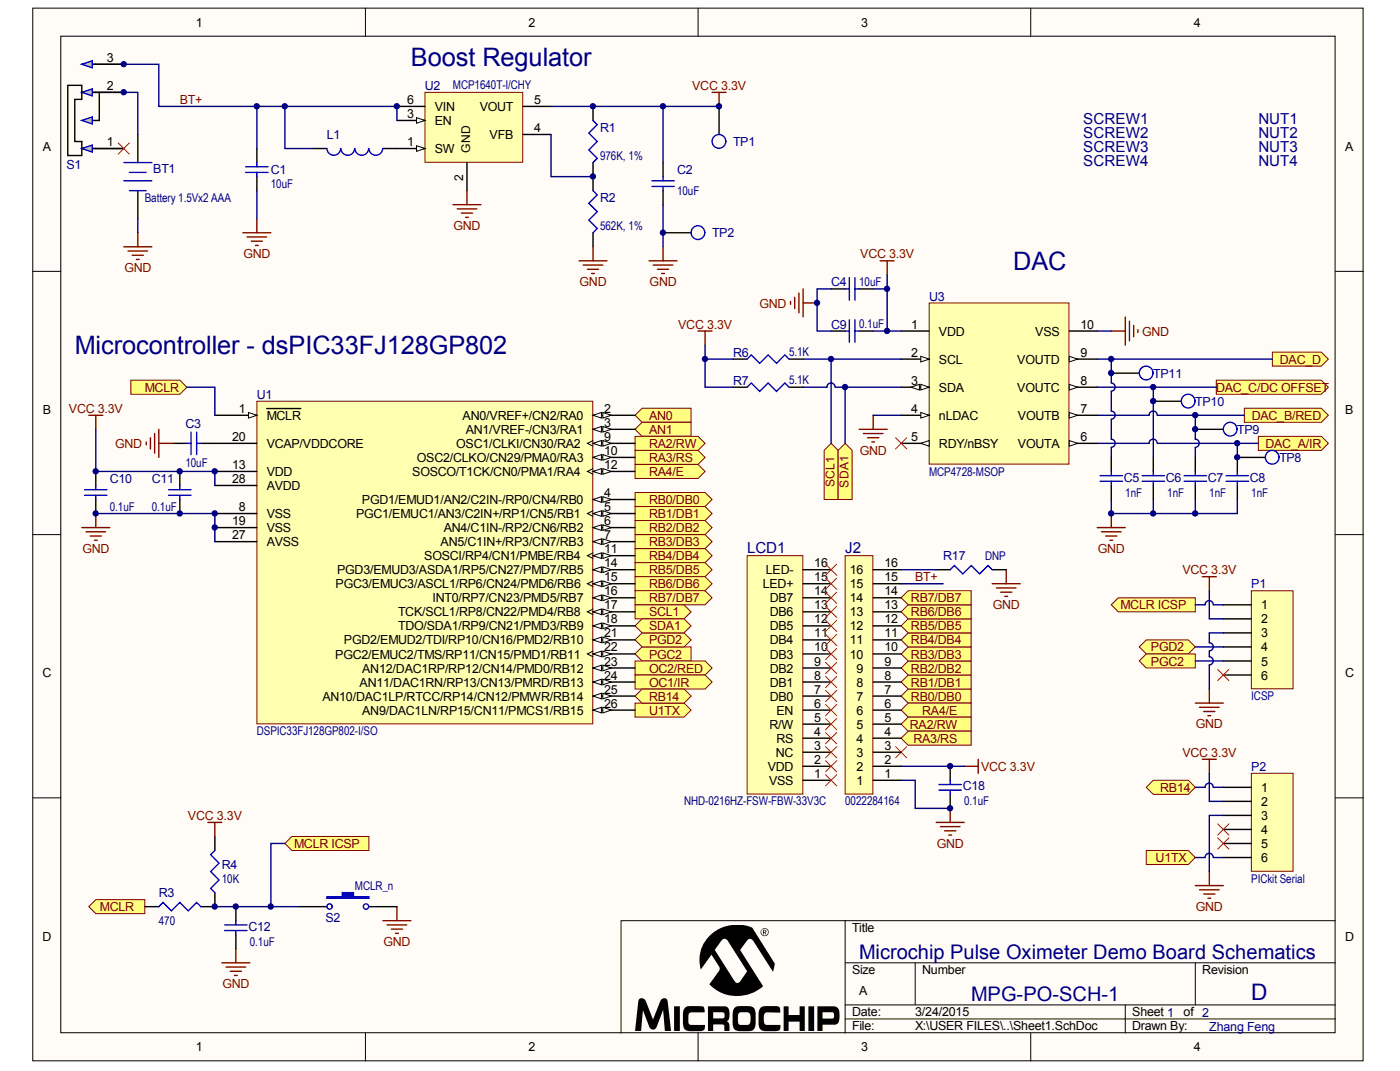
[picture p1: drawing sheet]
<svg xmlns="http://www.w3.org/2000/svg" width="271mm" height="207mm" viewBox="0 0 271 207" stroke-linecap="round" stroke-linejoin="round" font-family="sans-serif">
<g fill="#fffcf8" stroke="#000" stroke-width=".19">
<path d="M6.3 1.6h257.5v203.5h-257.5z"/>
<path d="M11.8 7h246.6v192.7h-246.6z"/>
</g>
<g fill="none" stroke="#000" stroke-width=".19">
<path d="M70.7 1.6v5.4M135.1 1.6v5.4M199.5 1.6v5.4M6.3 52.5h5.5M258.4 52.5h5.4M6.3 103.4h5.5M258.4 103.4h5.4M6.3 154.3h5.5M258.4 154.3h5.4M258.4 178h-94.8v21.7M70.7 199.7v5.5M135.1 199.7v5.5"/>
<path d="M163.6 186.2h94.8M163.6 194.3h94.8M163.6 197h94.8M177.1 186.2v8.1M199.5 199.7v5.5M217.8 194.3v5.4M231.3 186.2v8.1"/>
</g>
<path d="M82.2 17.9h19v13.5h-19z" fill="#ffffb0" stroke="#800000" stroke-width=".19"/>
<path d="M76.8 20.6h5.4M76.8 23.3h5.4M90.4 31.4v5.5M101.2 26h5.4M101.2 20.6h5.4" fill="none" stroke="#000" stroke-width=".27"/>
<path d="M80.6 22.7l1.6 .6-1.6 .5z" fill="#fffcf8" stroke="#000" stroke-width=".19"/>
<path d="M76.8 28.7h5.4" fill="none" stroke="#000" stroke-width=".27"/>
<path d="M80.6 28.2l1.6 .5-1.6 .6z" fill="#fffcf8" stroke="#000" stroke-width=".19"/>
<g fill="none" stroke="#800000" stroke-width=".27">
<path d="M137.8 17.9h2.7M139.2 17.9v2.7M87.7 39.6h5.4M90.4 36.9v2.7M24 47.7h5.4M24.8 48.5h3.8M25.6 49.3h2.2M26.4 50.2h.5M26.7 45v2.7M47 45h5.4M47.8 45.8h3.8M48.6 46.6h2.2"/>
<path d="M49.4 47.4h.6M49.7 42.3v2.7M88.5 40.4h3.8M89.3 41.2h2.2M90.1 42h.5M112.1 50.4h5.4M112.9 51.2h3.8M113.7 52.1h2.1M114.5 52.9h.5M114.8 47.7v2.7M125.6 50.4h5.4M126.4 51.2h3.8"/>
<path d="M127.2 52.1h2.2M128 52.9h.6M128.3 47.7v2.7"/>
</g>
<path d="M49.7 28.7v2.7M49.7 34.1v2.8M114.8 20.6v2.7M114.8 31.4v5.5M128.3 31.4v2.7M128.3 36.9v2.7M114.8 45v2.7" fill="none" stroke="#000" stroke-width=".27"/>
<path d="M47.5 33.3h4.4M47.5 32.2h4.4M49.7 31.4v.8M49.7 33.3v.8M114.8 23.3l.8 .8-1.6 1.6 1.6 1.7-1.6 1.6 1.6 1.6-.8 .8M114.8 36.9l.8 .8-1.6 1.6 1.6 1.6-1.6 1.7 1.6 1.6-.8 .8M126.1 36h4.4M126.1 35h4.4M128.3 34.1v.9M128.3 36v.9" fill="none" stroke="#00f" stroke-width=".27"/>
<g fill="#ffff80" stroke="#800000" stroke-width=".19">
<path d="M124.3 78.9h9.4v2.8h-9.4l-1.4-1.4z" fill-rule="evenodd"/>
<path d="M124.3 81.7h9.4v2.7h-9.4l-1.4-1.4z" fill-rule="evenodd"/>
<path d="M124.3 125.1h9.4v2.7h-9.4l-1.4-1.4z" fill-rule="evenodd"/>
<path d="M124.3 122.4h8.1l1.3 1.3-1.3 1.4h-8.1l-1.4-1.4z" fill-rule="evenodd"/>
<path d="M122.9 95.2h13.5l1.4 1.4-1.4 1.3h-13.5z" fill-rule="evenodd"/>
<path d="M122.9 127.8h13.5l1.4 1.4-1.4 1.3h-13.5z" fill-rule="evenodd"/>
<path d="M122.9 97.9h13.5l1.4 1.4-1.4 1.4h-13.5z" fill-rule="evenodd"/>
<path d="M122.9 100.7h13.5l1.4 1.3-1.4 1.4h-13.5z" fill-rule="evenodd"/>
<path d="M122.9 103.4h13.5l1.4 1.3-1.4 1.4h-13.5z" fill-rule="evenodd"/>
<path d="M122.9 106.1h13.5l1.4 1.3-1.4 1.4h-13.5z" fill-rule="evenodd"/>
<path d="M122.9 108.8h13.5l1.4 1.4-1.4 1.3h-13.5z" fill-rule="evenodd"/>
<path d="M122.9 111.5h13.5l1.4 1.4-1.4 1.3h-13.5z" fill-rule="evenodd"/>
<path d="M122.9 114.2h13.5l1.4 1.4-1.4 1.3h-13.5z" fill-rule="evenodd"/>
<path d="M122.9 116.9h9.5l1.3 1.4-1.3 1.4h-9.5z" fill-rule="evenodd"/>
<path d="M124.3 119.7h8.1l1.3 1.3-1.3 1.4h-8.1l-1.4-1.4z" fill-rule="evenodd"/>
<path d="M122.9 130.5h13.5l1.4 1.4-1.4 1.3h-13.5z" fill-rule="evenodd"/>
<path d="M122.9 84.4h12.2l1.3 1.3-1.3 1.4h-12.2z" fill-rule="evenodd"/>
<path d="M122.9 87.1h12.2l1.3 1.3-1.3 1.4h-12.2z" fill-rule="evenodd"/>
<path d="M122.9 89.8h12.2l1.3 1.4-1.3 1.3h-12.2z" fill-rule="evenodd"/>
</g>
<path d="M141.9 69.4h2.7M141.9 74.9h2.7M152.7 69.4h2.7M152.7 74.9h2.7M215.1 88.4v2.8M215.1 93.9v2.7M223.2 88.4v2.8M223.2 93.9v2.7M231.3 88.4v2.8M231.3 93.9v2.7M239.5 88.4v2.8M239.5 93.9v2.7" fill="none" stroke="#000" stroke-width=".27"/>
<g fill="none" stroke="#00f" stroke-width=".27">
<path d="M144.6 69.4l.8-.8 1.6 1.7 1.6-1.7 1.7 1.7 1.6-1.7 .8 .8M144.6 74.9l.8-.8 1.6 1.6 1.6-1.6 1.7 1.6 1.6-1.6 .8 .8M212.9 93.1h4.3M212.9 92h4.3M215.1 91.2v.8M215.1 93.1v.8M221 93.1h4.4M221 92h4.4M223.2 91.2v.8M223.2 93.1v.8M229.2 93.1h4.3M229.2 92h4.3"/>
<path d="M231.3 91.2v.8M231.3 93.1v.8M237.3 93.1h4.3M237.3 92h4.3M239.5 91.2v.8M239.5 93.1v.8"/>
</g>
<path d="M135.1 64h2.7M136.4 64v2.7M215.1 64h2.7M217.8 61.3v5.4M218.6 62.1v3.8M219.4 62.9v2.2M220.2 63.7v.6" fill="none" stroke="#800000" stroke-width=".27"/>
<g fill="#ffff80" stroke="#800000" stroke-width=".19">
<path d="M240.8 78.9h14.9l1.4 1.4-1.4 1.4h-14.9z" fill-rule="evenodd"/>
<path d="M243.5 84.4h12.2l1.4 1.3-1.4 1.4h-12.2z" fill-rule="evenodd"/>
<path d="M235.4 73.5h20.3l1.4 1.4-1.4 1.3h-20.3z" fill-rule="evenodd"/>
<path d="M246.2 68.1h9.5l1.4 1.3-1.4 1.4h-9.5z" fill-rule="evenodd"/>
<path d="M160.8 85.7l1.4 1.4v9.5h-2.7v-9.5z" fill-rule="evenodd"/>
<path d="M163.6 85.7l1.3 1.4v9.5h-2.7v-9.5z" fill-rule="evenodd"/>
<path d="M175.8 133.2h12.2v2.7h-12.2l-1.4-1.3z" fill-rule="evenodd"/>
<path d="M175.8 130.5h12.2v2.7h-12.2l-1.4-1.3z" fill-rule="evenodd"/>
<path d="M175.8 127.8h12.2v2.7h-12.2l-1.4-1.3z" fill-rule="evenodd"/>
<path d="M175.8 125.1h12.2v2.7h-12.2l-1.4-1.4z" fill-rule="evenodd"/>
<path d="M175.8 122.4h12.2v2.7h-12.2l-1.4-1.4z" fill-rule="evenodd"/>
<path d="M175.8 119.7h12.2v2.7h-12.2l-1.4-1.4z" fill-rule="evenodd"/>
<path d="M175.8 116.9h12.2v2.8h-12.2l-1.4-1.4z" fill-rule="evenodd"/>
<path d="M175.8 114.2h12.2v2.7h-12.2l-1.4-1.3z" fill-rule="evenodd"/>
<path d="M175.8 135.9h12.2v2.8h-12.2l-1.4-1.4z" fill-rule="evenodd"/>
<path d="M175.8 138.7h12.2v2.7h-12.2l-1.4-1.4z" fill-rule="evenodd"/>
<path d="M175.8 141.4h12.2v2.7h-12.2l-1.4-1.4z" fill-rule="evenodd"/>
</g>
<path d="M18.5 99.3v2.7M15.8 102h5.4M16.6 102.8h3.8M17.5 103.6h2.1M18.3 104.5h.5M186.6 148.2h2.7M189.3 146.8v2.7" fill="none" stroke="#800000" stroke-width=".27"/>
<path d="M25.3 73.5h9.5l1.4 1.4-1.4 1.3h-9.5z" fill-rule="evenodd" fill="#ffff80" stroke="#800000" stroke-width=".19"/>
<path d="M41.6 161.7v2.7M41.6 172.6v2.7" fill="none" stroke="#000" stroke-width=".27"/>
<path d="M41.6 164.4l-.8 .9 1.6 1.6-1.6 1.6 1.6 1.6-1.6 1.7 .8 .8" fill="none" stroke="#00f" stroke-width=".27"/>
<path d="M40.2 159h2.7M41.6 159v2.7M74.1 178h5.4M74.9 178.8h3.8M75.7 179.6h2.2M76.8 175.3v2.7M76.5 180.5h.6" fill="none" stroke="#800000" stroke-width=".27"/>
<path d="M18.5 173.9h9.5v2.8h-9.5l-1.3-1.4z" fill-rule="evenodd" fill="#ffff80" stroke="#800000" stroke-width=".19"/>
<path d="M160.8 55.9h2.8M166.3 55.9h2.7M160.8 64h2.8M166.3 64h2.7M28 175.3h2.7M38.9 175.3h2.7" fill="none" stroke="#000" stroke-width=".27"/>
<path d="M163.6 55.9h.8M164.4 53.7v4.3M165.5 53.7v4.3M165.5 55.9h.8M163.6 64h.8M164.4 61.8v4.4M165.5 61.8v4.4M165.5 64h.8M30.7 175.3l.8-.8 1.7 1.6 1.6-1.6 1.6 1.6 1.7-1.6 .8 .8" fill="none" stroke="#00f" stroke-width=".27"/>
<path d="M153 58.3v.6M153.8 57.5v2.2M154.6 56.7v3.8M155.4 55.9v5.4M155.4 58.6h2.7M170.3 50.4h2.7M171.7 50.4v2.7M17.2 80.3h2.7M18.5 80.3v2.7" fill="none" stroke="#800000" stroke-width=".27"/>
<path d="M163.6 178h-43.4v21.7" fill="none" stroke="#000" stroke-width=".19"/>
<path d="M216.4 115.6h14.9v2.7h-14.9l-1.3-1.4z" fill-rule="evenodd" fill="#ffff80" stroke="#800000" stroke-width=".19"/>
<g fill="none" stroke="#800000" stroke-width=".27">
<path d="M232.7 111.5h2.7M234 111.5v2.7M231.3 135.9h5.4M232.1 136.8h3.8M232.9 137.6h2.2M233.8 138.4h.5M234 133.2v2.7M232.7 146.8h2.7M234 146.8v2.7M231.3 171.2h5.4M232.1 172h3.8M232.9 172.9h2.2"/>
<path d="M233.8 173.7h.5M234 168.5v2.7M42.9 186.2h5.5M43.7 187h3.8M44.6 187.8h2.1M45.4 188.6h.5M45.6 183.4v2.8"/>
</g>
<path d="M18.5 91.2v2.7M18.5 96.6v2.7M34.8 91.2v2.7M34.8 96.6v2.7M45.6 175.3v2.7M57.8 175.3h5.5M71.4 175.3h5.4M45.6 180.7v2.7" fill="none" stroke="#000" stroke-width=".27"/>
<g fill="none" stroke="#00f" stroke-width=".27">
<path d="M16.4 95.8h4.3M16.4 94.7h4.3M18.5 93.9v.8M18.5 95.8v.8M32.6 95.8h4.4M32.6 94.7h4.4M34.8 93.9v.8M34.8 95.8v.8M43.5 179.9h4.3M43.5 178.8h4.3M45.6 178v.8M45.6 179.9v.8"/>
<circle cx="63.8" cy="175.3" r=".52"/>
<circle cx="70.8" cy="175.3" r=".52"/>
</g>
<path d="M63.3 173.4h2.9v-.8h2.2v.8h3v.3h-8.1z" fill-rule="evenodd" fill="#00f" stroke="#00f" stroke-width=".27"/>
<g fill="#ffff80" stroke="#800000" stroke-width=".19">
<path d="M221.8 123.7h8.2l1.3 1.4-1.3 1.3h-8.2l-1.3-1.3z" fill-rule="evenodd"/>
<path d="M221.8 164.4h8.2l1.3 1.4-1.3 1.4h-8.2z" fill-rule="evenodd"/>
<path d="M221.8 126.4h9.5v2.8h-9.5l-1.3-1.4z" fill-rule="evenodd"/>
</g>
<path d="M139.2 20.6v5.4" fill="none" stroke="#000" stroke-width=".27"/>
<circle cx="139.1" cy="27.3" r="1.33" fill="none" stroke="#00f" stroke-width=".27"/>
<path d="M122.9 135.9h9.5l1.3 1.4-1.3 1.4h-9.5z" fill-rule="evenodd" fill="#ffff80" stroke="#800000" stroke-width=".19"/>
<path d="M166.3 83h5.4M167.1 83.8h3.8M167.9 84.6h2.2M168.7 85.5h.5M169 80.3v2.7" fill="none" stroke="#800000" stroke-width=".27"/>
<path d="M26.7 26v5.4M26.7 36.9v5.4" fill="none" stroke="#000" stroke-width=".27"/>
<path d="M24 35h5.4M24 31.4h5.4M25 33.3h3.3M25 36.9h3.3" fill="none" stroke="#00f" stroke-width=".27"/>
<path d="M242.2 114.2h8v19h-8z" fill="#ffffb0" stroke="#800000" stroke-width=".19"/>
<path d="M236.7 116.9h5.5M236.7 119.7h5.5M236.7 122.4h5.5M236.7 125.1h5.5M236.7 127.8h5.5M236.7 130.5h5.5" fill="none" stroke="#000" stroke-width=".27"/>
<path d="M242.2 149.5h8v19h-8z" fill="#ffffb0" stroke="#800000" stroke-width=".19"/>
<path d="M60.6 28.7h2.7M74.1 28.7h2.7M236.7 152.2h5.5M236.7 154.9h5.5M236.7 157.7h5.5M236.7 160.4h5.5M236.7 163.1h5.5M236.7 165.8h5.5" fill="none" stroke="#000" stroke-width=".27"/>
<path d="M65.9 28.7a1.33 1.33 0 0 1-1.3 1.3 1.33 1.33 0 0 1-1.3-1.3M68.6 28.7a1.33 1.33 0 0 1-1.3 1.3 1.33 1.33 0 0 1-1.3-1.3M71.3 28.7a1.33 1.33 0 0 1-1.3 1.3 1.33 1.33 0 0 1-1.3-1.3M74.1 28.7a1.33 1.33 0 0 1-1.4 1.3 1.33 1.33 0 0 1-1.3-1.3" fill="none" stroke="#00f" stroke-width=".27"/>
<path d="M179.8 58.6h27.1v31.1h-27.1z" fill="#ffffb0" stroke="#800000" stroke-width=".19"/>
<path d="M174.4 64h5.4M174.4 69.4h5.4" fill="none" stroke="#000" stroke-width=".27"/>
<path d="M178.2 68.9l1.6 .5-1.6 .6z" fill="#fffcf8" stroke="#000" stroke-width=".19"/>
<path d="M174.4 74.9h5.4" fill="none" stroke="#000" stroke-width=".27"/>
<g fill="#fffcf8" stroke="#000" stroke-width=".19">
<path d="M178.2 74.3l1.6 .6-1.6 .5z"/>
<path d="M176.3 74.9l1.6-.6v1.1z"/>
</g>
<path d="M174.4 80.3h5.4" fill="none" stroke="#000" stroke-width=".27"/>
<path d="M178.2 79.8l1.6 .5-1.6 .5z" fill="#fffcf8" stroke="#000" stroke-width=".19"/>
<path d="M174.4 85.7h5.4" fill="none" stroke="#000" stroke-width=".27"/>
<path d="M178.2 85.7l1.6-.5v1.1z" fill="#fffcf8" stroke="#000" stroke-width=".19"/>
<path d="M206.9 85.7h5.4" fill="none" stroke="#000" stroke-width=".27"/>
<path d="M206.9 85.2l1.7 .5-1.7 .6z" fill="#fffcf8" stroke="#000" stroke-width=".19"/>
<path d="M206.9 80.3h5.4" fill="none" stroke="#000" stroke-width=".27"/>
<path d="M206.9 79.8l1.7 .5-1.7 .5z" fill="#fffcf8" stroke="#000" stroke-width=".19"/>
<path d="M206.9 74.9h5.4" fill="none" stroke="#000" stroke-width=".27"/>
<path d="M206.9 74.3l1.7 .6-1.7 .5z" fill="#fffcf8" stroke="#000" stroke-width=".19"/>
<path d="M206.9 69.4h5.4" fill="none" stroke="#000" stroke-width=".27"/>
<path d="M206.9 68.9l1.7 .5-1.7 .6z" fill="#fffcf8" stroke="#000" stroke-width=".19"/>
<path d="M15.8 17.9h8.2M15.8 12.4h8.2M19.2 17.9v5.4h-2.7M15.8 28.7h8.2M206.9 64h5.4" fill="none" stroke="#000" stroke-width=".27"/>
<g fill="#c0c0c0" stroke="#00f" stroke-width=".27">
<path d="M15.8 28.7l2.1-.7v1.4z"/>
<path d="M15.8 23.3l2.1-.7v1.4z"/>
<path d="M15.8 17.9l2.1-.7v1.3z"/>
<path d="M15.8 12.4l2.1-.6v1.3z"/>
</g>
<path d="M13.1 16.5h2.7v2.7h-1.3v8.2h1.3v2.7h-2.7zM128.3 45h5.4" fill="none" stroke="#000" stroke-width=".27"/>
<path d="M22.9 27.6l2.1 2.2M25 27.6l-2.1 2.2" fill="none" stroke="#f00" stroke-width=".19"/>
<circle cx="135.1" cy="45" r="1.33" fill="none" stroke="#00f" stroke-width=".27"/>
<path d="M49.7 77.6h65v62.4h-65z" fill="#ffffb0" stroke="#800000" stroke-width=".19"/>
<path d="M41.6 80.3h8.1" fill="none" stroke="#000" stroke-width=".27"/>
<path d="M48.1 79.8l1.6 .5-1.6 .5z" fill="#fffcf8" stroke="#000" stroke-width=".19"/>
<path d="M51.6 79h6.6M114.8 80.3h8.1" fill="none" stroke="#000" stroke-width=".27"/>
<g fill="#fffcf8" stroke="#000" stroke-width=".19">
<path d="M114.8 80.3l1.6-.5v1z"/>
<path d="M116.7 79.8l1.6 .5-1.6 .5z"/>
</g>
<path d="M114.8 83h8.1" fill="none" stroke="#000" stroke-width=".27"/>
<g fill="#fffcf8" stroke="#000" stroke-width=".19">
<path d="M114.8 83l1.6-.5v1.1z"/>
<path d="M116.7 82.5l1.6 .5-1.6 .6z"/>
</g>
<path d="M114.8 96.6h8.1" fill="none" stroke="#000" stroke-width=".27"/>
<g fill="#fffcf8" stroke="#000" stroke-width=".19">
<path d="M114.8 96.6l1.6-.6v1.1z"/>
<path d="M116.7 96l1.6 .6-1.6 .5z"/>
</g>
<path d="M114.8 99.3h8.1" fill="none" stroke="#000" stroke-width=".27"/>
<path d="M114.8 98.8l-1.1 .5 1.1 .5" fill="none" stroke="#000" stroke-width=".19"/>
<g fill="#fffcf8" stroke="#000" stroke-width=".19">
<path d="M114.8 99.3l1.6-.5v1z"/>
<path d="M116.7 98.8l1.6 .5-1.6 .5z"/>
</g>
<path d="M114.8 102h8.1" fill="none" stroke="#000" stroke-width=".27"/>
<g fill="#fffcf8" stroke="#000" stroke-width=".19">
<path d="M114.8 102l1.6-.5v1.1z"/>
<path d="M116.7 101.5l1.6 .5-1.6 .6z"/>
</g>
<path d="M114.8 104.7h8.1" fill="none" stroke="#000" stroke-width=".27"/>
<g fill="#fffcf8" stroke="#000" stroke-width=".19">
<path d="M114.8 104.7l1.6-.5v1.1z"/>
<path d="M116.7 104.2l1.6 .5-1.6 .6z"/>
</g>
<path d="M41.6 99.3h8.1M114.8 85.7h8.1" fill="none" stroke="#000" stroke-width=".27"/>
<path d="M114.8 85.2l-1.1 .5 1.1 .6" fill="none" stroke="#000" stroke-width=".19"/>
<g fill="#fffcf8" stroke="#000" stroke-width=".19">
<path d="M114.8 85.7l1.6-.5v1.1z"/>
<path d="M116.7 85.2l1.6 .5-1.6 .6z"/>
</g>
<path d="M114.8 88.4h8.1" fill="none" stroke="#000" stroke-width=".27"/>
<g fill="#fffcf8" stroke="#000" stroke-width=".19">
<path d="M114.8 88.4l1.6-.5v1.1z"/>
<path d="M116.7 87.9l1.6 .5-1.6 .6z"/>
</g>
<path d="M114.8 107.4h8.1" fill="none" stroke="#000" stroke-width=".27"/>
<path d="M114.8 106.9l-1.1 .5 1.1 .6" fill="none" stroke="#000" stroke-width=".19"/>
<g fill="#fffcf8" stroke="#000" stroke-width=".19">
<path d="M114.8 107.4l1.6-.5v1.1z"/>
<path d="M116.7 106.9l1.6 .5-1.6 .6z"/>
</g>
<path d="M114.8 91.2h8.1" fill="none" stroke="#000" stroke-width=".27"/>
<path d="M114.8 90.6l-1.1 .6 1.1 .5" fill="none" stroke="#000" stroke-width=".19"/>
<g fill="#fffcf8" stroke="#000" stroke-width=".19">
<path d="M114.8 91.2l1.6-.6v1.1z"/>
<path d="M116.7 90.6l1.6 .6-1.6 .5z"/>
</g>
<path d="M41.6 91.2h8.1M114.8 110.2h8.1" fill="none" stroke="#000" stroke-width=".27"/>
<g fill="#fffcf8" stroke="#000" stroke-width=".19">
<path d="M114.8 110.2l1.6-.6v1.1z"/>
<path d="M116.7 109.6l1.6 .6-1.6 .5z"/>
</g>
<path d="M114.8 112.9h8.1" fill="none" stroke="#000" stroke-width=".27"/>
<path d="M114.8 112.3l-1.1 .6 1.1 .5" fill="none" stroke="#000" stroke-width=".19"/>
<g fill="#fffcf8" stroke="#000" stroke-width=".19">
<path d="M114.8 112.9l1.6-.6v1.1z"/>
<path d="M116.7 112.3l1.6 .6-1.6 .5z"/>
</g>
<path d="M114.8 115.6h8.1" fill="none" stroke="#000" stroke-width=".27"/>
<g fill="#fffcf8" stroke="#000" stroke-width=".19">
<path d="M114.8 115.6l1.6-.6v1.1z"/>
<path d="M116.7 115l1.6 .6-1.6 .5z"/>
</g>
<path d="M114.8 118.3h8.1" fill="none" stroke="#000" stroke-width=".27"/>
<path d="M114.8 117.8l-1.1 .5 1.1 .5" fill="none" stroke="#000" stroke-width=".19"/>
<g fill="#fffcf8" stroke="#000" stroke-width=".19">
<path d="M114.8 118.3l1.6-.5v1z"/>
<path d="M116.7 117.8l1.6 .5-1.6 .5z"/>
</g>
<path d="M114.8 121h8.1" fill="none" stroke="#000" stroke-width=".27"/>
<g fill="#fffcf8" stroke="#000" stroke-width=".19">
<path d="M114.8 121l1.6-.5v1.1z"/>
<path d="M116.7 120.5l1.6 .5-1.6 .6z"/>
</g>
<path d="M41.6 85.7h8.1M41.6 102h8.1M114.8 123.7h8.1" fill="none" stroke="#000" stroke-width=".27"/>
<g fill="#fffcf8" stroke="#000" stroke-width=".19">
<path d="M114.8 123.7l1.6-.5v1.1z"/>
<path d="M116.7 123.2l1.6 .5-1.6 .6z"/>
</g>
<path d="M114.8 126.4h8.1" fill="none" stroke="#000" stroke-width=".27"/>
<path d="M114.8 125.9l-1.1 .5 1.1 .6" fill="none" stroke="#000" stroke-width=".19"/>
<g fill="#fffcf8" stroke="#000" stroke-width=".19">
<path d="M114.8 126.4l1.6-.5v1.1z"/>
<path d="M116.7 125.9l1.6 .5-1.6 .6z"/>
</g>
<path d="M114.8 129.2h8.1" fill="none" stroke="#000" stroke-width=".27"/>
<g fill="#fffcf8" stroke="#000" stroke-width=".19">
<path d="M114.8 129.2l1.6-.6v1.1z"/>
<path d="M116.7 128.6l1.6 .6-1.6 .5z"/>
</g>
<path d="M114.8 131.9h8.1" fill="none" stroke="#000" stroke-width=".27"/>
<g fill="#fffcf8" stroke="#000" stroke-width=".19">
<path d="M114.8 131.9l1.6-.6v1.1z"/>
<path d="M116.7 131.3l1.6 .6-1.6 .5z"/>
</g>
<path d="M114.8 134.6h8.1" fill="none" stroke="#000" stroke-width=".27"/>
<g fill="#fffcf8" stroke="#000" stroke-width=".19">
<path d="M114.8 134.6l1.6-.6v1.1z"/>
<path d="M116.7 134l1.6 .6-1.6 .5z"/>
</g>
<path d="M114.8 137.3h8.1" fill="none" stroke="#000" stroke-width=".27"/>
<g fill="#fffcf8" stroke="#000" stroke-width=".19">
<path d="M114.8 137.3l1.6-.5v1z"/>
<path d="M116.7 136.8l1.6 .5-1.6 .5z"/>
</g>
<path d="M215.1 72.2h5.4M223.2 77.6h5.4M33.4 85.7h2.8M38.9 85.7h2.7M41.6 93.9h8.1M231.3 83h5.4M239.5 88.4h5.4M41.6 104.7h8.1" fill="none" stroke="#000" stroke-width=".27"/>
<g fill="none" stroke="#00f" stroke-width=".27">
<path d="M36.2 85.7h.8M37 83.6v4.3M38.1 83.6v4.3M38.1 85.7h.8"/>
<circle cx="221.8" cy="72.1" r="1.33"/>
<circle cx="229.9" cy="77.6" r="1.33"/>
<circle cx="238.1" cy="83" r="1.33"/>
<circle cx="246.2" cy="88.4" r="1.33"/>
</g>
<g fill="#ffff80" stroke="#800000" stroke-width=".19">
<path d="M56.5 161.7h14.9v2.7h-14.9l-1.4-1.3z" fill-rule="evenodd"/>
<path d="M124.3 133.2h8.1l1.3 1.4-1.3 1.3h-8.1l-1.4-1.3z" fill-rule="evenodd"/>
<path d="M223.2 150.9h6.8l1.3 1.3-1.3 1.4h-6.8l-1.4-1.4z" fill-rule="evenodd"/>
</g>
<path d="M173.3 84.6l2.2 2.2M175.5 84.6l-2.2 2.2M235.7 129.4l2.1 2.2M237.8 129.4l-2.1 2.2M235.7 159.3l2.1 2.2M237.8 159.3l-2.1 2.2M235.7 162l2.1 2.2M237.8 162l-2.1 2.2" fill="none" stroke="#f00" stroke-width=".19"/>
<path d="M144.6 107.4h10.8v46.1h-10.8z" fill="#ffffb0" stroke="#800000" stroke-width=".19"/>
<g fill="none" stroke="#000" stroke-width=".27">
<path d="M155.4 118.3h5.4M155.4 115.6h5.4M155.4 112.9h5.4M155.4 110.2h5.4M181.2 110.2h2.7M192 110.2h2.7M155.4 137.3h5.4M155.4 134.6h5.4M155.4 131.9h5.4M155.4 129.2h5.4M155.4 126.4h5.4M155.4 123.7h5.4"/>
<path d="M155.4 121h5.4M155.4 150.9h5.4M155.4 148.2h5.4M155.4 145.4h5.4M155.4 142.7h5.4M155.4 140h5.4M183.9 148.2v2.7M183.9 153.6v2.7"/>
</g>
<path d="M173.3 144.4l2.2 2.1M175.5 144.4l-2.2 2.1" fill="none" stroke="#f00" stroke-width=".19"/>
<g fill="none" stroke="#800000" stroke-width=".27">
<path d="M28.3 85.5v.5M29.1 84.6v2.2M29.9 83.8v3.8M30.7 83v5.4M30.7 85.7h2.7M215.1 99.3v2.7M192 112.9h5.4M192.8 113.7h3.8M193.6 114.5h2.2M194.5 115.3h.5M194.7 110.2v2.7M212.3 102h5.5"/>
<path d="M213.2 102.8h3.8M214 103.6h2.1M214.8 104.5h.5M181.2 159h5.4M182 159.8h3.8M183.9 156.3v2.7M182.8 160.6h2.2M183.6 161.5h.6"/>
</g>
<path d="M183.9 110.2l.8-.9 1.6 1.7 1.7-1.7 1.6 1.7 1.6-1.7 .8 .9M181.7 152.8h4.4M181.7 151.7h4.4M183.9 150.9v.8M183.9 152.8v.8" fill="none" stroke="#00f" stroke-width=".27"/>
<path d="M163.6 107.4h5.3v46.1h-5.3z" fill="#ffffb0" stroke="#800000" stroke-width=".19"/>
<g fill="none" stroke="#000" stroke-width=".27">
<path d="M169 118.3h5.4M169 115.6h5.4M169 112.9h5.4M169 110.2h5.4M169 137.3h5.4M169 134.6h5.4M169 131.9h5.4M169 129.2h5.4M169 126.4h5.4M169 123.7h5.4M169 121h5.4M169 150.9h5.4"/>
<path d="M169 148.2h5.4M169 145.4h5.4M169 142.7h5.4M169 140h5.4"/>
</g>
<g fill="none" stroke="#f00" stroke-width=".19">
<path d="M159.8 109.1l2.1 2.1M159.8 111.8l2.1 2.2M159.8 114.5l2.1 2.2M159.8 117.2l2.1 2.2M159.8 119.9l2.1 2.2M161.9 109.1l-2.1 2.1M161.9 111.8l-2.1 2.2M161.9 114.5l-2.1 2.2M161.9 117.2l-2.1 2.2M161.9 119.9l-2.1 2.2M159.8 122.6l2.1 2.2M159.8 125.4l2.1 2.1"/>
<path d="M159.8 128.1l2.1 2.1M159.8 130.8l2.1 2.2M159.8 133.5l2.1 2.2M159.8 136.2l2.1 2.2M159.8 138.9l2.1 2.2M161.9 122.6l-2.1 2.2M161.9 125.4l-2.1 2.1M161.9 128.1l-2.1 2.1M161.9 130.8l-2.1 2.2M161.9 133.5l-2.1 2.2M161.9 136.2l-2.1 2.2M161.9 138.9l-2.1 2.2"/>
<path d="M159.8 141.6l2.1 2.2M159.8 144.4l2.1 2.1M159.8 147.1l2.1 2.1M159.8 149.8l2.1 2.2M161.9 141.6l-2.1 2.2M161.9 144.4l-2.1 2.1M161.9 147.1l-2.1 2.1M161.9 149.8l-2.1 2.2"/>
</g>
<g fill="none" stroke="#000080" stroke-width=".27">
<path d="M24 17.9h2.7v8.1M24 12.4h6.7v8.2h46.1v2.7M49.7 20.6v8.1M49.7 36.9v5.4M55.1 20.6v8.1h5.5M106.6 26v8.1h8.2M106.6 20.6h32.6M128.3 20.6v10.8M128.3 39.6v8.1M26.7 42.3v2.7M160.8 55.9h-2.7v8.1h2.7M169 55.9h2.7"/>
<path d="M171.7 53.1v10.9M36.2 74.9h5.4v5.4M136.4 66.7v8.2h5.5M136.4 69.4h5.5M155.4 69.4h19M160.8 69.4v16.3M161.6 74.9a.79 .79 0 0 0-.8-.8 .79 .79 0 0 0-.8 .8h-4.6M161.7 74.9h12.7M163.6 74.9v10.8M169 64h5.4M212.3 69.4h33.9M212.3 64h2.8"/>
<path d="M212.3 74.9h23.1M215.1 75.7v3.8a.79 .79 0 0 1 .7 .8 .79 .79 0 0 1-.7 .8M215.1 69.4v4.7a.79 .79 0 0 1 .7 .7 .79 .79 0 0 1-.7 .8M223.2 74.9v13.5M18.5 99.3h23.1v5.4M18.5 83v8.2h23.1v2.7M169 80.3h5.4M215.1 96.6v2.7h24.4v-2.7M215.1 81.1v3.8a.79 .79 0 0 1 .7 .8 .79 .79 0 0 1-.7 .8M215.1 86.5v1.9M223.2 96.6v2.7M223.9 85.7a.79 .79 0 0 0-.7-.8 .79 .79 0 0 0-.8 .8h-10.1"/>
<path d="M223.9 80.3a.79 .79 0 0 0-.7-.8 .79 .79 0 0 0-.8 .8h-10.1M224 80.3h16.8M224 85.7h19.5M231.3 80.3v4.6a.79 .79 0 0 1 .8 .8 .79 .79 0 0 1-.8 .8M231.3 86.5v1.9M231.3 96.6v2.7M239.5 85.7v2.7M174.4 112.9h8.1M174.4 110.2h6.8M234 114.2v5.5h2.7M234.8 116.9a.79 .79 0 0 0-.8-.8 .79 .79 0 0 0-.8 .8h-1.9M234.8 116.9h1.9"/>
<path d="M231.3 125.1h5.4M231.3 127.8h5.4M234 125.9v1.1a.79 .79 0 0 1 .8 .8 .79 .79 0 0 1-.8 .8M234 128.6v4.6M236.7 122.4h-2.7v1.9a.79 .79 0 0 1 .8 .8 .79 .79 0 0 1-.8 .7M174.4 150.9h2.7v5.4h6.8M174.4 148.2h12.2M234 149.5v5.4h2.7M234.8 152.2a.79 .79 0 0 0-.8-.8 .79 .79 0 0 0-.8 .8h-1.9M234.8 152.2h1.9M236.7 157.7h-2.7v10.8M41.6 175.3h16.2"/>
<path d="M55.1 163.1h-2.7v12.2M234.8 165.8a.79 .79 0 0 0-.8-.8 .79 .79 0 0 0-.8 .8h-1.9M234.8 165.8h1.9"/>
</g>
<g fill="#000080" stroke="#000080" stroke-width=".19">
<circle cx="18.5" cy="99.3" r=".52"/>
<circle cx="18.5" cy="91.1" r=".52"/>
<circle cx="23.9" cy="17.8" r=".52"/>
<circle cx="23.9" cy="12.4" r=".52"/>
<circle cx="34.8" cy="99.3" r=".52"/>
<circle cx="34.8" cy="91.1" r=".52"/>
<circle cx="41.6" cy="175.3" r=".52"/>
<circle cx="41.6" cy="102" r=".52"/>
<circle cx="41.6" cy="99.3" r=".52"/>
<circle cx="41.6" cy="91.1" r=".52"/>
<circle cx="45.6" cy="175.3" r=".52"/>
<circle cx="49.7" cy="20.5" r=".52"/>
<circle cx="52.4" cy="175.3" r=".52"/>
<circle cx="55.1" cy="20.5" r=".52"/>
<circle cx="76.8" cy="20.5" r=".52"/>
<circle cx="114.7" cy="34.1" r=".52"/>
<circle cx="114.7" cy="20.5" r=".52"/>
<circle cx="128.3" cy="45" r=".52"/>
<circle cx="128.3" cy="20.5" r=".52"/>
<circle cx="136.4" cy="69.4" r=".52"/>
<circle cx="139.1" cy="20.5" r=".52"/>
<circle cx="158.1" cy="58.6" r=".52"/>
<circle cx="160.8" cy="69.4" r=".52"/>
<circle cx="163.5" cy="74.8" r=".52"/>
<circle cx="171.7" cy="64" r=".52"/>
<circle cx="171.7" cy="55.8" r=".52"/>
<circle cx="183.9" cy="156.3" r=".52"/>
<circle cx="183.9" cy="148.1" r=".52"/>
<circle cx="215" cy="99.3" r=".52"/>
<circle cx="215" cy="72.1" r=".52"/>
<circle cx="215" cy="69.4" r=".52"/>
<circle cx="223.2" cy="99.3" r=".52"/>
<circle cx="223.2" cy="77.6" r=".52"/>
<circle cx="223.2" cy="74.8" r=".52"/>
<circle cx="231.3" cy="99.3" r=".52"/>
<circle cx="231.3" cy="83" r=".52"/>
<circle cx="231.3" cy="80.3" r=".52"/>
<circle cx="239.4" cy="88.4" r=".52"/>
<circle cx="239.4" cy="85.7" r=".52"/>
</g>
<text font-size="20.5" x="122.9" y="199.3">M</text>
<g font-size="4.9" fill="#000080">
<text x="79.5" y="12.8">Boost Regulator</text>
<text x="196.1" y="52.2">DAC</text>
<text x="14.5" y="68.5">Microcontroller - dsPIC33FJ128GP802</text>
</g>
<text font-size="4.4" fill="#000080" x="242.2" y="193.4">D</text>
<g font-size="3.9" fill="#000080">
<text x="166.3" y="185.3">Microchip Pulse Oximeter Demo Board Schematics</text>
<text x="188" y="193.5">MPG-PO-SCH-1</text>
</g>
<g font-size="2.9" fill="#000080">
<text x="209.6" y="24">SCREW1</text>
<text x="209.6" y="26.8">SCREW2</text>
<text x="209.6" y="29.5">SCREW3</text>
<text x="243.5" y="24">NUT1</text>
<text x="243.5" y="26.8">NUT2</text>
<text x="243.5" y="29.5">NUT3</text>
<text x="209.6" y="32.2">SCREW4</text>
<text x="243.5" y="32.2">NUT4</text>
<text x="144.6" y="106.8">LCD1</text>
<text x="163.6" y="106.8">J2</text>
</g>
<g font-size="2.4">
<text x="37.9" y="5.1">1</text>
<text x="102.3" y="5.1">2</text>
<text x="166.6" y="5.1">3</text>
<text x="231" y="5.1">4</text>
<text x="20.7" y="12">3</text>
<text x="20.7" y="17.4">2</text>
<text x="78.8" y="20.1">6</text>
<text x="78.8" y="22.8">3</text>
<text x="84.1" y="21.5">VIN</text>
<text x="92.8" y="21.5">VOUT</text>
<text x="103.4" y="20.1">5</text>
<text x="8.3" y="29.2">A</text>
<text x="20.7" y="28.2">1</text>
<text x="78.8" y="28.2">1</text>
<text x="84.1" y="24.2">EN</text>
<text x="84.1" y="29.6">SW</text>
<text x="94.8" y="26.9">VFB</text>
<text x="103.4" y="25.5">4</text>
<text x="260.4" y="29.2">A</text>
<text x="176.3" y="63.5">1</text>
<text x="181.7" y="64.9">VDD</text>
<text x="200.3" y="64.9">VSS</text>
<text x="209.1" y="63.5">10</text>
<text x="176.3" y="69">2</text>
<text x="181.7" y="70.3">SCL</text>
<text x="196.9" y="70.3">VOUTD</text>
<text x="209.1" y="69">9</text>
<text x="176.3" y="74.4">3</text>
<text x="181.7" y="75.7">SDA</text>
<text x="196.9" y="75.7">VOUTC</text>
<text x="209.1" y="74.4">8</text>
<text x="8.3" y="80.1">B</text>
<text x="46.2" y="79.8">1</text>
<text x="51.6" y="81.2">MCLR</text>
<text x="89.5" y="81.2">AN0/VREF+/CN2/RA0</text>
<text x="90.1" y="83.9">AN1/VREF-/CN3/RA1</text>
<text x="116.9" y="79.8">2</text>
<text x="116.9" y="82.5">3</text>
<text x="176.3" y="79.8">4</text>
<text x="181.7" y="81.2">nLDAC</text>
<text x="197" y="81.2">VOUTB</text>
<text x="209.1" y="79.8">7</text>
<text x="260.4" y="80.1">B</text>
<text x="44.9" y="85.3">20</text>
<text x="51.6" y="86.6">VCAP/VDDCORE</text>
<text x="80.7" y="89.3">OSC2/CLKO/CN29/PMA0/RA3</text>
<text x="88.3" y="86.6">OSC1/CLKI/CN30/RA2</text>
<text x="116.9" y="85.3">9</text>
<text x="116.9" y="88">10</text>
<text x="176.3" y="85.3">5</text>
<text x="181.7" y="86.6">RDY/nBSY</text>
<text x="197" y="86.6">VOUTA</text>
<text x="209.1" y="85.3">6</text>
<text x="44.9" y="90.7">13</text>
<text x="44.9" y="93.4">28</text>
<text x="51.6" y="92">VDD</text>
<text x="51.6" y="94.8">AVDD</text>
<text x="79.8" y="92">SOSCO/T1CK/CN0/PMA1/RA4</text>
<text x="116.9" y="90.7">12</text>
<text x="44.9" y="101.5">19</text>
<text x="46.2" y="98.8">8</text>
<text x="51.6" y="100.2">VSS</text>
<text x="68.9" y="100.2">PGC1/EMUC1/AN3/C2IN+/RP1/CN5/RB1</text>
<text x="70" y="97.5">PGD1/EMUD1/AN2/C2IN-/RP0/CN4/RB0</text>
<text x="116.9" y="96.1">4</text>
<text x="116.9" y="98.8">5</text>
<text x="116.9" y="101.5">6</text>
<text x="44.9" y="104.3">27</text>
<text x="51.6" y="102.9">VSS</text>
<text x="51.6" y="105.6">AVSS</text>
<text x="85.3" y="105.6">AN5/C1IN+/RP3/CN7/RB3</text>
<text x="85.9" y="102.9">AN4/C1IN-/RP2/CN6/RB2</text>
<text x="116.9" y="104.3">7</text>
<text x="116.9" y="107">11</text>
<text x="64.9" y="113.8">PGC3/EMUC3/ASCL1/RP6/CN24/PMD6/RB6</text>
<text x="65.2" y="111">PGD3/EMUD3/ASDA1/RP5/CN27/PMD7/RB5</text>
<text x="82.1" y="108.3">SOSCI/RP4/CN1/PMBE/RB4</text>
<text x="116.9" y="109.7">14</text>
<text x="116.9" y="112.4">15</text>
<text x="147.6" y="113.8">LED+</text>
<text x="148.2" y="111">LED-</text>
<text x="157.6" y="112.4">15</text>
<text x="157.6" y="109.7">16</text>
<text x="164.4" y="113.8">15</text>
<text x="164.4" y="111">16</text>
<text x="171.1" y="112.4">15</text>
<text x="171.1" y="109.7">16</text>
<text x="77" y="119.2">TCK/SCL1/RP8/CN22/PMD4/RB8</text>
<text x="83.7" y="116.5">INT0/RP7/CN23/PMD5/RB7</text>
<text x="116.9" y="115.1">16</text>
<text x="116.9" y="117.8">17</text>
<text x="149" y="119.2">DB6</text>
<text x="149" y="116.5">DB7</text>
<text x="157.6" y="117.8">13</text>
<text x="157.6" y="115.1">14</text>
<text x="164.4" y="119.2">13</text>
<text x="164.4" y="116.5">14</text>
<text x="171.1" y="117.8">13</text>
<text x="171.1" y="115.1">14</text>
<text x="244.1" y="117.8">1</text>
<text x="66.6" y="124.6">PGD2/EMUD2/TDI/RP10/CN16/PMD2/RB10</text>
<text x="77.1" y="121.9">TDO/SDA1/RP9/CN21/PMD3/RB9</text>
<text x="116.9" y="120.5">18</text>
<text x="116.9" y="123.3">21</text>
<text x="116.9" y="126">22</text>
<text x="149" y="124.6">DB4</text>
<text x="149" y="121.9">DB5</text>
<text x="157.6" y="126">10</text>
<text x="157.6" y="123.3">11</text>
<text x="157.6" y="120.5">12</text>
<text x="164.4" y="124.6">11</text>
<text x="164.4" y="121.9">12</text>
<text x="171.1" y="126">10</text>
<text x="171.1" y="123.3">11</text>
<text x="171.1" y="120.5">12</text>
<text x="244.1" y="120.5">2</text>
<text x="244.1" y="123.3">3</text>
<text x="244.1" y="126">4</text>
<text x="8.2" y="131">C</text>
<text x="64.9" y="127.3">PGC2/EMUC2/TMS/RP11/CN15/PMD1/RB11</text>
<text x="70.1" y="130">AN12/DAC1RP/RP12/CN14/PMD0/RB12</text>
<text x="116.9" y="128.7">23</text>
<text x="116.9" y="131.4">24</text>
<text x="149" y="130">DB2</text>
<text x="149" y="127.3">DB3</text>
<text x="157.6" y="131.4">8</text>
<text x="157.6" y="128.7">9</text>
<text x="164.4" y="127.3">10</text>
<text x="165.8" y="130">9</text>
<text x="171.1" y="131.4">8</text>
<text x="171.1" y="128.7">9</text>
<text x="244.1" y="128.7">5</text>
<text x="244.1" y="131.4">6</text>
<text x="260.3" y="131">C</text>
<text x="62.4" y="135.5">AN10/DAC1LP/RTCC/RP14/CN12/PMWR/RB14</text>
<text x="69.6" y="132.8">AN11/DAC1RN/RP13/CN13/PMRD/RB13</text>
<text x="116.9" y="134.1">25</text>
<text x="116.9" y="136.8">26</text>
<text x="149" y="135.5">DB0</text>
<text x="149" y="132.8">DB1</text>
<text x="157.6" y="136.8">6</text>
<text x="157.6" y="134.1">7</text>
<text x="165.8" y="135.5">7</text>
<text x="165.8" y="132.8">8</text>
<text x="171.1" y="136.8">6</text>
<text x="171.1" y="134.1">7</text>
<text x="70.1" y="138.2">AN9/DAC1LN/RP15/CN11/PMCS1/RB15</text>
<text x="148.9" y="140.9">R/W</text>
<text x="150.3" y="143.6">RS</text>
<text x="150.3" y="138.2">EN</text>
<text x="157.6" y="142.3">4</text>
<text x="157.6" y="139.5">5</text>
<text x="165.8" y="143.6">4</text>
<text x="165.8" y="140.9">5</text>
<text x="165.8" y="138.2">6</text>
<text x="171.1" y="142.3">4</text>
<text x="171.1" y="139.5">5</text>
<text x="148.6" y="149">VDD</text>
<text x="150.1" y="146.3">NC</text>
<text x="157.6" y="147.7">2</text>
<text x="157.6" y="145">3</text>
<text x="165.8" y="149">2</text>
<text x="165.8" y="146.3">3</text>
<text x="171.1" y="147.7">2</text>
<text x="171.1" y="145">3</text>
<text x="148.8" y="151.8">VSS</text>
<text x="157.6" y="150.4">1</text>
<text x="165.8" y="151.8">1</text>
<text x="171.1" y="150.4">1</text>
<text x="244.1" y="153.1">1</text>
<text x="244.1" y="155.8">2</text>
<text x="244.1" y="158.5">3</text>
<text x="244.1" y="161.3">4</text>
<text x="244.1" y="164">5</text>
<text x="244.1" y="166.7">6</text>
<text x="8.2" y="181.9">D</text>
<text x="164.9" y="180.2">Title</text>
<text x="260.3" y="181.9">D</text>
<text x="164.9" y="188.3">Size</text>
<text x="178.5" y="188.3">Number</text>
<text x="232.7" y="188.3">Revision</text>
<text x="164.9" y="196.5">Date:</text>
<text x="166.3" y="192.4">A</text>
<text x="177.1" y="196.5">3/24/2015</text>
<text x="219.1" y="196.5">Sheet 1</text>
<text x="229.1" y="196.5">of 2</text>
<text x="37.9" y="203.3">1</text>
<text x="102.3" y="203.3">2</text>
<text x="164.9" y="199.2">File:</text>
<text x="166.6" y="203.3">3</text>
<text x="177.1" y="199.2">X:\USER FILES\..\Sheet1.SchDoc</text>
<text x="219.1" y="199.2">Drawn By:</text>
<text x="231" y="203.3">4</text>
</g>
<g font-size="2.4" fill="#000080">
<text x="82.2" y="17.4">U2</text>
<text x="63.3" y="26.9">L1</text>
<text x="116.1" y="25.5">R1</text>
<text x="141.9" y="28.2">TP1</text>
<text x="12.8" y="32.6">S1</text>
<text x="29.7" y="33.4">BT1</text>
<text x="52.4" y="33.7">C1</text>
<text x="131" y="33.7">C2</text>
<text x="116.1" y="39.1">R2</text>
<text x="137.8" y="45.9">TP2</text>
<text x="160.8" y="55.4">C4</text>
<text x="179.8" y="58.1">U3</text>
<text x="160.8" y="63.5">C9</text>
<text x="141.9" y="69">R6</text>
<text x="49.7" y="77.1">U1</text>
<text x="141.9" y="74.4">R7</text>
<text x="223.2" y="73">TP11</text>
<text x="35.9" y="82.8">C3</text>
<text x="231.3" y="78.5">TP10</text>
<text x="239.5" y="83.9">TP9</text>
<text x="247.6" y="89.3">TP8</text>
<text x="21.2" y="93.4">C10</text>
<text x="29.4" y="93.4">C11</text>
<text x="217.5" y="93.1">C5</text>
<text x="225.6" y="93.1">C6</text>
<text x="233.8" y="93.1">C7</text>
<text x="241.9" y="93.1">C8</text>
<text x="182.5" y="108.3">R17</text>
<text x="242.2" y="113.8">P1</text>
<text x="242.2" y="149">P2</text>
<text x="186.3" y="152.8">C18</text>
<text x="30.7" y="173.5">R3</text>
<text x="42.9" y="168">R4</text>
<text x="48.1" y="180">C12</text>
<text x="63" y="178.4">S2</text>
<text x="234" y="199.3">Zhang Feng</text>
</g>
<g font-size="2.4" fill="#800000">
<text x="134" y="17.4">VCC 3.3V</text>
<text x="34.8" y="20.1">BT+</text>
<text x="87.8" y="44.5">GND</text>
<text x="24.1" y="52.6">GND</text>
<text x="47.1" y="49.9">GND</text>
<text x="166.5" y="50">VCC 3.3V</text>
<text x="112.2" y="55.3">GND</text>
<text x="125.7" y="55.3">GND</text>
<text x="147" y="59.5">GND</text>
<text x="131.2" y="63.5">VCC 3.3V</text>
<text x="221" y="64.9">GND</text>
<text x="247.7" y="70.3">DAC_D</text>
<text x="28" y="75.7">MCLR</text>
<text x="235.3" y="75.7">DAC_C/DC OFFSET</text>
<text x="13.3" y="79.8">VCC 3.3V</text>
<text x="125.6" y="81.2">AN0</text>
<text x="125.6" y="83.9">AN1</text>
<text x="242.2" y="81.2">DAC_B/RED</text>
<text x="22.3" y="86.6">GND</text>
<text x="125.6" y="86.6">RA2/RW</text>
<text x="125.6" y="89.3">RA3/RS</text>
<text x="166.4" y="87.9">GND</text>
<text x="244.9" y="86.6">DAC_A/IR</text>
<text x="125.6" y="92">RA4/E</text>
<text x="125.6" y="97.5">RB0/DB0</text>
<text x="125.6" y="100.2">RB1/DB1</text>
<text x="15.9" y="106.9">GND</text>
<text x="125.6" y="102.9">RB2/DB2</text>
<text x="125.6" y="105.6">RB3/DB3</text>
<text x="212.5" y="106.9">GND</text>
<text x="125.6" y="108.3">RB4/DB4</text>
<text x="125.6" y="111">RB5/DB5</text>
<text x="125.6" y="113.8">RB6/DB6</text>
<text x="177.1" y="112.4">BT+</text>
<text x="228.8" y="111">VCC 3.3V</text>
<text x="125.6" y="116.5">RB7/DB7</text>
<text x="125.6" y="119.2">SCL1</text>
<text x="176.3" y="119.2">RB6/DB6</text>
<text x="176.3" y="116.5">RB7/DB7</text>
<text x="192.1" y="117.8">GND</text>
<text x="216.8" y="117.8">MCLR ICSP</text>
<text x="125.6" y="124.6">PGD2</text>
<text x="125.6" y="121.9">SDA1</text>
<text x="176.3" y="124.6">RB4/DB4</text>
<text x="176.3" y="121.9">RB5/DB5</text>
<text x="222.7" y="126">PGD2</text>
<text x="125.6" y="127.3">PGC2</text>
<text x="125.6" y="130">OC2/RED</text>
<text x="176.3" y="130">RB2/DB2</text>
<text x="176.3" y="127.3">RB3/DB3</text>
<text x="222.7" y="128.7">PGC2</text>
<text x="125.6" y="132.8">OC1/IR</text>
<text x="125.6" y="135.5">RB14</text>
<text x="176.3" y="135.5">RB0/DB0</text>
<text x="176.3" y="132.8">RB1/DB1</text>
<text x="125.6" y="138.2">U1TX</text>
<text x="176.1" y="140.9">RA2/RW</text>
<text x="176.8" y="143.6">RA3/RS</text>
<text x="178.5" y="138.2">RA4/E</text>
<text x="231.4" y="140.8">GND</text>
<text x="189.8" y="149">VCC 3.3V</text>
<text x="228.8" y="146.3">VCC 3.3V</text>
<text x="224.5" y="153.1">RB14</text>
<text x="36.4" y="158.5">VCC 3.3V</text>
<text x="56.9" y="164">MCLR ICSP</text>
<text x="181.3" y="163.9">GND</text>
<text x="223.6" y="166.7">U1TX</text>
<text x="19.3" y="176.2">MCLR</text>
<text x="231.4" y="176.1">GND</text>
<text x="74.2" y="182.9">GND</text>
<text x="43" y="191.1">GND</text>
</g>
<g font-size="2.3" fill="#000080">
<text x="87.7" y="17.3">MCP1640T-I/CHY</text>
<text x="116.1" y="30.9">976K, 1%</text>
<text x="28" y="39">Battery 1.5Vx2 AAA</text>
<text x="52.4" y="36.3">10uF</text>
<text x="131" y="37.7">10uF</text>
<text x="116.1" y="44.4">562K, 1%</text>
<text x="166.3" y="55.3">10uF</text>
<text x="166.3" y="63.4">0.1uF</text>
<text x="152.7" y="68.9">5.1K</text>
<text x="152.7" y="74.3">5.1K</text>
<text x="35.9" y="90.3">10uF</text>
<text x="179.8" y="91.9">MCP4728-MSOP</text>
<text x="21.2" y="98.7">0.1uF</text>
<text x="29.4" y="98.7">0.1uF</text>
<text x="217.8" y="96">1nF</text>
<text x="225.9" y="96">1nF</text>
<text x="234" y="96">1nF</text>
<text x="242.2" y="96">1nF</text>
<text x="190.7" y="108.2">DNP</text>
<text x="242.2" y="135.4">ICSP</text>
<text x="49.7" y="142.2">DSPIC33FJ128GP802-I/SO</text>
<text x="132.4" y="155.7">NHD-0216HZ-FSW-FBW-33V3C</text>
<text x="163.6" y="155.7">0022284164</text>
<text x="186.6" y="155.7">0.1uF</text>
<text x="42.9" y="170.7">10K</text>
<text x="68.7" y="172">MCLR_n</text>
<text x="242.2" y="170.7">PICkit Serial</text>
<text x="30.7" y="178.8">470</text>
<text x="48.4" y="182.9">0.1uF</text>
</g>
<g font-size="2.3">
<text x="91" y="29.5" transform="rotate(-90 91 29.5)">GND</text>
<text x="89.7" y="35" transform="rotate(-90 89.7 35)">2</text>
</g>
<g font-size="2.3" fill="#800000">
<text x="161.5" y="94.2" transform="rotate(-90 161.5 94.2)">SCL1</text>
<text x="164.2" y="94.3" transform="rotate(-90 164.2 94.3)">SDA1</text>
</g>
</svg>
